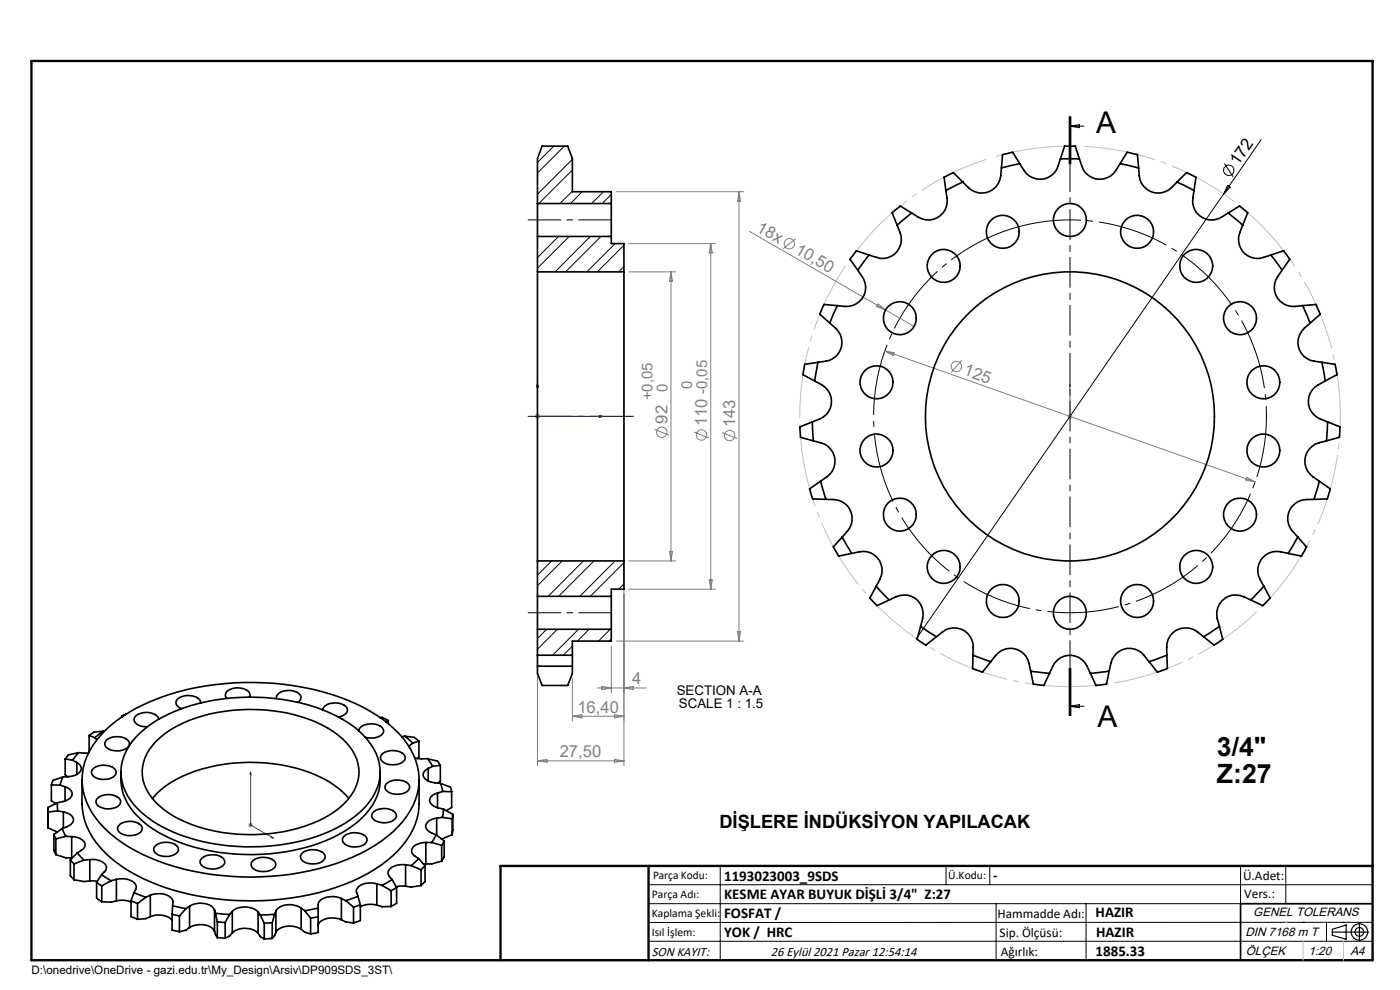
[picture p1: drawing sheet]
<svg xmlns="http://www.w3.org/2000/svg" width="297mm" height="210mm" viewBox="0 0 297 210" stroke-linecap="round" stroke-linejoin="round" font-family="sans-serif">
<g fill="none" stroke="#808080" stroke-width=".21">
<path d="M130.7 40.7h27.1M132.4 58.7v103.7M133.3 57.7h10.1M133.3 51.7h18.5M142.3 57.7v61.3M142.3 57.7l.4 1.9h-.7zM150.8 51.7v73.3M150.8 51.7l.3 1.9h-.6zM156.8 40.7v95.3M156.8 40.7l.3 2h-.6zM159 49.1l34.9 20.1M168.8 50.7l-2.7 2.1"/>
<path d="M186.3 64.5l1.6 1.2-1.9-.7zM187.7 74.4l78.6 27.8M187.7 74.4l2 .4-.2 .6zM204 76.4l-2.2 2.6M113.5 88.3h1M113.7 88l.7 .7M114 87.8v1M114.4 88l-.7 .7M138.8 91.1l3.2 1.2M147.2 91.6l3.2 1.3M153.2 91.7l3.2 1.3M226.5 88.3h1"/>
<path d="M226.6 88l.7 .7M227 87.8v1M227.3 88l-.7 .7M133.3 119h10.1M142 117h.7l-.4 2zM264.5 101.2l1.8 1-2-.4zM114 127.5v34.9M129.7 137v10M130.7 136h27.1M133.3 125h18.5M150.5 123h.6l-.3 2zM156.5 134h.6l-.3 2z"/>
<path d="M121.4 143.8v9.2M121.4 151.9h11M121.4 151.9l2-.3v.7zM126.7 145.9h10.4M127.7 145.6l2 .3-2 .4zM130.4 151.6l2 .3-2 .4zM132.4 145.9l1.9-.3v.7zM52.7 175h1M52.8 174.7l.7 .7M53.2 174.5v1M53.5 174.7l-.7 .7M114 161.4h18.4"/>
<path d="M114 161.4l2-.3v.6zM130.4 161.1l2 .3-2 .3z"/>
<circle cx="167.5" cy="51.7" r="1.1"/>
<circle cx="202.9" cy="77.7" r="1.1"/>
<circle cx="140.4" cy="91.7" r="1.1"/>
<circle cx="148.8" cy="92.3" r="1.09"/>
<circle cx="154.8" cy="92.4" r="1.1"/>
</g>
<g fill="none" stroke="#000" stroke-width=".21">
<path d="M226.8 24.8v10M227 26.8h3M227 26.8l2-.4v.7zM227 24.8v10M227.2 24.8v10M259.8 34.7l1.8 2.8M260.5 39.3l.5 .4-1.4 1.5zM267.5 29.6l-73.1 105.9M226.8 141.8v10M227 149.8l2-.3v.6zM227 149.8h3M227 141.8v10"/>
<path d="M227.2 141.8v10zM137.6 187.7h153.6M137.6 191.7h153.6M137.6 199.7h153.6M152.8 183.7v20M200.7 183.7v4M210 183.7v4M211.3 191.7v12M230.4 191.7v12M263.2 183.7v20M272.8 183.7v8M276.4 195.6h.1"/>
<path d="M281.4 195.6v4.1M285 195.6h.1M291.2 195.6l-153.6 .1"/>
<circle cx="260.7" cy="36.1" r="1.12"/>
</g>
<path d="M214.8 48.5a41.7 41.7 0 0 0-16.8 69.8 41.7 41.7 0 0 0 69.2-19.2 41.7 41.7 0 0 0-50.3-51.2l-2.1 .6" fill="none" stroke="#000" stroke-width=".21" stroke-dasharray="15.2 1.3 1.3 1.3" stroke-dashoffset=".5" stroke-linecap="butt"/>
<g fill="none" stroke="#000" stroke-width=".25">
<path d="M282.6 197.7h7.8M282.6 197.1l3-.9v3l-3-.8zM288.4 195.8v3.8M106.2 203.7h185"/>
<circle cx="288.4" cy="197.7" r="1.74"/>
<circle cx="288.4" cy="197.7" r=".93"/>
</g>
<path d="M210.2 33.5a57.3 57.3 0 0 0-23 96.1 57.3 57.3 0 0 0 95.2-26.5 57.3 57.3 0 0 0-69.3-70.4l-2.9 .8" fill="none" stroke="#c0c0c0" stroke-width=".21" stroke-dasharray="15.2 1.3 1.3 1.3" stroke-dashoffset="-1" stroke-linecap="butt"/>
<path d="M114 81.4l.2 .7h-.4zM114 81.4v6.9h13.8M127.1 88.2l.7 .1-.7 .2zM227 81.4v.7v-.7M227 88.2v.3zM227 88.3h.1M227 81.4v6.9M53.2 163.7v11.3l4.8 2.8M53.2 163.7l.1 .7-.3-.2zM57.5 177.4l.5 .4-.5-.1z" fill="none" stroke="#00f" stroke-width=".21"/>
<path d="M112 88.3h22.4" fill="none" stroke="#000" stroke-width=".21" stroke-dasharray="15.2 1.3 1.3 1.3" stroke-dashoffset="6"/>
<path d="M129.7 46.6h-17.7M129.7 130h-17.7" fill="none" stroke="#000" stroke-width=".21" stroke-dasharray="15.2 1.3 1.3 1.3" stroke-dashoffset="8.3"/>
<path d="M227 24.8v127" fill="none" stroke="#000" stroke-width=".21" stroke-dasharray="6.3 1.3 1.3 1.3" stroke-dashoffset=".6"/>
<path d="M291.2 191.7h-28v12" fill="none" stroke="#000" stroke-width=".35"/>
<path d="M6.7 12.9h284.5v190.8h-284.5zM137.6 183.7v20M291.2 183.7h-185v20" fill="none" stroke="#000" stroke-width=".5"/>
<path d="M276.4 199.7v4M285 199.7v4" fill="none" stroke="#c0c0c0" stroke-width=".21"/>
<path d="M272.8 195.6h.1" fill="none" stroke="#c0c0c0" stroke-width=".25"/>
<g fill="#00f">
<path d="M227 81.4v.7zM227 88.2v.3z"/>
<path d="M57.5 177.4l.5 .4-.5-.1zM53.2 163.7l.1 .7-.3-.2z"/>
<path d="M114 81.4l-.2 .7h.4zM127.1 88.2v.3l.7-.2zM114 81.4l-.2 .7h.4zM127.1 88.2v.3l.7-.2z"/>
</g>
<g fill="none" stroke="#000" stroke-width=".35">
<path d="M204.3 38.6l-3.6 1.8M212.4 35.6a5.3 5.3 0 0 1-1.7 4.5 4.1 4.1 0 0 1-5.3-.3l-3.2-3.2-1.9 1 .4 2.8M216.3 34.7l-3.9 .9M216.3 34.7l-1.5-2.4h-.2l-1.9 .5-.3 2.8M225 33.7a5.3 5.3 0 0 1-2 3.5 4 4 0 0 1-5.8-1.1l-.9-1.4M225 33.7h4M225 33.7l.8-2.7h2.3l.9 2.7M229 33.7a5.1 5.1 0 0 0 2 3.5 4 4 0 0 0 5.7-1.1l.9-1.4M237.6 34.7l3.9 .9M237.6 34.7l1.5-2.4 2.2 .5 .4 4.5a4 4 0 0 0 2.6 3.4 4 4 0 0 0 4.2-.9l3.2-3.2 1.3 .6 .7 .4-.7 4.4a4 4 0 0 0 1.8 4 4 4 0 0 0 4.4 .1l1.4-.9M249.7 38.6l3.6 1.8M114 57.7v61.3"/>
<path d="M114 43.2v7M114 43.2v-9.6l1-2.6h5.4l1 2.6v7.1h8.3v2.5M114 50.2v7.5M114 57.7h18.4M114 50.2h15.7M114 43.2h15.7M129.7 43.2v7M129.7 50.2v1.5h2.7v6M132.4 57.7v61.3M184.4 54.1l-2.7-.9-1.4 1.8 2.6 3.7a4 4 0 0 1 .2 4.3 4 4 0 0 1-3.8 2l-1.7-.2M184.4 54.1l-2.4 3.2M190.3 47.8a5.1 5.1 0 0 1 .5 4.7 3.9 3.9 0 0 1-4.9 2.1l-1.5-.5"/>
<path d="M193.4 45.2l-3.1 2.6M193.4 45.2l-2.4-1.5-1.5 1.2-.2 .2 1 2.7M200.7 40.4a5.2 5.2 0 0 1-.6 4.8 4 4 0 0 1-5.3 .9l-1.4-.9M260.6 45.2l3 2.6M260.6 45.2l2.4-1.5 1.5 1.2 .2 .2-1.1 2.7M263.6 47.8a5.1 5.1 0 0 0-.5 4.7 4 4 0 0 0 4.9 2.1l1.6-.5M269.6 54.1l2.4 3.2M269.6 54.1l2.7-.9 1.3 1.8-1.6 2.3M272 57.3a5.3 5.3 0 0 0-1.6 4.5 4.1 4.1 0 0 0 4.3 3.2l1.6-.2M173.5 76.9l-.7 3.9M177.6 64.8l-2.8-.2-.9 2.1 3.4 2.9a4 4 0 0 1 1.1 4.2 4 4 0 0 1-3.2 2.8l-4.5 .7-.4 2.2 2.5 1.3M177.6 64.8l-1.6 3.7"/>
<path d="M276.3 64.8l1.7 3.7M276.3 64.8l2.9-.2 .9 2.1-2.1 1.8M278 68.5a4.6 4.6 0 0 0-2.3 5.7 3.9 3.9 0 0 0 3.1 2.4l1.6 .3M280.4 76.9l.7 3.9M280.4 76.9l2.8 .4 .3 1.1 .1 1.1-2.5 1.3M172.3 89.5l.2 4M172.3 89.5l-2.6 1v.3l.1 2 2.7 .7M172.5 93.5a5 5 0 0 1 4.2 2.4 4.1 4.1 0 0 1-1.3 5.2l-1.3 1M172.8 80.8a5.2 5.2 0 0 1 3.5 3.4 4 4 0 0 1-2.4 4.7l-1.6 .6M281.1 80.8a5.2 5.2 0 0 0-3.4 3.4 4 4 0 0 0 2.4 4.7l1.5 .6M281.4 93.5a5 5 0 0 0-4.1 2.4 4.1 4.1 0 0 0 1.2 5.2l1.4 1M281.6 89.5l-.2 4"/>
<path d="M281.6 89.5l2.7 1-.1 1.2-.1 1.1-2.7 .7M114 119v7.5M114 119h18.4M132.4 119v6h-2.7v1.5M174.1 102.1l1.1 3.8M174.1 102.1l-2.4 1.6 .4 1.3 .3 .8 2.8 .1M175.2 105.9a5.2 5.2 0 0 1 4.6 1.4 4.1 4.1 0 0 1 0 5.4l-1.1 1.2M178.7 113.9l2 3.5M178.7 113.9l-1.9 2.1 1.1 2 2.8-.6M180.7 117.4a5.2 5.2 0 0 1 4.8 .3 4.1 4.1 0 0 1 1.2 5.2l-2.2 4 1.6 1.6 2.5-1.2M273.3 117.4a5.2 5.2 0 0 0-4.8 .3 4.1 4.1 0 0 0-1.2 5.2l.8 1.4M275.3 113.9l-2 3.5"/>
<path d="M275.3 113.9l1.9 2.1-.6 1-.5 1-2.8-.6M278.7 105.9a5.1 5.1 0 0 0-4.5 1.4 4 4 0 0 0 0 5.4l1.1 1.2M279.9 102.1l-1.2 3.8M279.9 102.1l2.3 1.6-.1 .5-.5 1.6-2.9 .1M114 126.5v7M114 139v2.3M114 126.5h15.7M114 133.5v5.5M114 133.5h15.7M114 139h7.4M121.4 139v2.3M129.7 126.5v7"/>
<path d="M129.7 133.5v2.5h-8.3v3M185.9 124.3l2.7 3M188.6 127.3a4.8 4.8 0 0 1 5.5-.4 4.2 4.2 0 0 1 1.6 4.4l-.4 1.6M195.3 132.9l3.3 2.2M195.3 132.9l-.7 2.7 .6 .5 1.2 .7 2.2-1.7M198.6 135.1a5 5 0 0 1 4.5-1.9 4 4 0 0 1 3.3 4.1v1.7M206.4 139l3.8 1.4M206.4 139l-.1 2.8 .8 .3 1.3 .5 1.8-2.2M247.5 139l-3.7 1.4M247.5 139l.2 2.8-.9 .3-1.3 .5-1.7-2.2M255.3 135.1a5.1 5.1 0 0 0-4.4-1.9 4 4 0 0 0-3.4 4.1v1.7M258.7 132.9l-3.4 2.2"/>
<path d="M258.7 132.9l.7 2.7-.7 .5-1.1 .7-2.3-1.7M265.3 127.3a4.8 4.8 0 0 0-5.4-.4 4.1 4.1 0 0 0-1.7 4.4l.5 1.6M268.1 124.3l-2.8 3M268.1 124.3l1.4 2.6-.6 .6-1 1-2.6-1.2M16.7 159.7l-1.3 1.5M16.7 159.7h2.1M16.7 159.7l-2.2 .4-.7 .9M18.9 156v3.4M18.9 156l1.2 .5M20.1 156.5l.5 .4M21.9 155.1l-1.8 1.4M21.9 155.1l-1.9 .2-1.1 .7"/>
<path d="M21.9 155.1h.2M22.4 154.9a39 39 0 0 1 19.2-9 57 57 0 0 1 35.3 4.1 23.4 23.4 0 0 1 10.8 10.2 12.9 12.9 0 0 1-2.3 14.1 31.1 31.1 0 0 1-14 8.9 58.2 58.2 0 0 1-39.5-1.2 26.7 26.7 0 0 1-12.4-9.6 13.1 13.1 0 0 1 1.9-16.5zM22.7 156.9a3.7 3.7 0 0 1 4.6 .4 1.22 1.22 0 0 1-.9 1.7 3.5 3.5 0 0 1-4.1-.9 1.03 1.03 0 0 1 .4-1.2zM25.8 151.9v.2M25.8 151.9l.2 .1M26.9 151.4l-1.1 .5M28.8 156.4a29.5 29.5 0 0 1 16.6-7.9 44.6 44.6 0 0 1 24.4 2.7 18.5 18.5 0 0 1 10 8.6 10 10 0 0 1-2.3 11.4 29.1 29.1 0 0 1-16.6 7.8 43.4 43.4 0 0 1-25.8-3.3 17 17 0 0 1-9-9 10.3 10.3 0 0 1 2.7-10.3zM33.3 157a26.8 26.8 0 0 1 16.1-6.3 33.6 33.6 0 0 1 21.2 4.4 10.7 10.7 0 0 1 5.6 8.9 11.5 11.5 0 0 1-6.2 8.8 35.8 35.8 0 0 1-26.2 3.1 21 21 0 0 1-11.6-6.7 8.4 8.4 0 0 1 .3-11.3zM33.7 152.6a2.52 2.52 0 0 0-2.9-1.5l-.5 .1a1.88 1.88 0 0 0-1.9 1.5 2.49 2.49 0 0 0 2.9 1.5M42.6 149.1a1.78 1.78 0 0 0-1.7-1.5 3.2 3.2 0 0 0-3.5 1.2 1.44 1.44 0 0 0 1.1 1.5M52.9 147.9a1.07 1.07 0 0 0-.6-1.5 3.7 3.7 0 0 0-4.3 .4 .99 .99 0 0 0 .1 1.4M58.7 148.2a1.45 1.45 0 0 1 1.2-1.6 3.3 3.3 0 0 1 4 1.2 1.18 1.18 0 0 1-.7 1.2"/>
<path d="M68.5 150.6a2.08 2.08 0 0 1 2.4-1.5 2.87 2.87 0 0 1 2.8 1.3 1.71 1.71 0 0 1-1.9 1.7M76.1 155a2.46 2.46 0 0 1 3-1.4h.6a1.59 1.59 0 0 1 1.6 1.9 3.4 3.4 0 0 1-3.8 .9M80.6 152.2h.5l1.3 .7M82.4 152.9l-.5 .2M82.4 152.9v.6M85.9 156.2l1.7 1.4M85.9 156.2l2 .2 1 .8M85.9 156.2l-.7 .1M86.9 158.2l-.2 .1M86.9 158.2v.3M87.6 157.6l-.7 .6M88.9 157.2v3.3l-.3 .4"/>
<path d="M88.9 157.2l-1.3 .4M114 141.3v1.5l1 2.6h5.4l1-2.6v-1.5M114 141.3h7.4M210.2 140.4a5.2 5.2 0 0 1 3.9-2.9 4 4 0 0 1 4.2 3.2l.4 1.7M218.7 142.4l.5 2.7 2.2 .3 1.9-4.1a4 4 0 0 1 3.7-2.3 4 4 0 0 1 3.6 2.3l1.9 4.1 2.2-.3 .6-2.7M218.7 142.4l3.9 .4M235.3 142.4l-4 .4M243.8 140.4a5 5 0 0 0-3.9-2.9 4 4 0 0 0-4.2 3.2l-.4 1.7M10.2 171.3v1l2-.3M10.2 174.7v.9M10.2 171.3v4.3M10.2 175.6l1.9 .9"/>
<path d="M10.9 166.5v3.4l.9 .6M10.9 166.5h1.8M11.4 177l.5 .9M11.4 177v3.4l.5 .9M11.9 177.9v3.4M12.2 170.3v1.7M12.2 170.3l-2 1M12.2 172l1.2 .2M12.7 166.5l1.1 .4M13.2 175.7l.8 1.7M13.2 175.7l-1.8 1.3M13.3 164.8l-.6 1.7"/>
<path d="M13.3 164.8l-2.1 .8-.3 .9M13.4 172.2a2.05 2.05 0 0 1 2.2 2 2.97 2.97 0 0 1-2.4 1.5M13.4 172.2v3.4M13.8 166.9a1.52 1.52 0 0 1 1.3 2.2 3.8 3.8 0 0 1-2.9 1.2M13.8 166.9v3M13.8 161v3.4l.5 .4M13.8 161l1.6 .2M14 177.4l1.2 .1M14 177.4l-2.1 .5M15.2 177.5a2.74 2.74 0 0 1 2.9 1.6 1.39 1.39 0 0 1-.9 1.3l-.8 .5M15.2 177.5v4.5M15.4 161.2l.9 .5"/>
<path d="M16.3 161.7a1.33 1.33 0 0 1 1 1.4 1.33 1.33 0 0 1-1.1 1.2 6 6 0 0 1-2.9 .5M16.3 161.7v2.6M17.4 165.4a24.1 24.1 0 0 0 .5 8.5 20 20 0 0 0 9.2 10.7 53.2 53.2 0 0 0 30.5 6.4 47.3 47.3 0 0 0 23.3-7.5 17.8 17.8 0 0 0 7.9-11.1l.1-7M19.9 162.9a3.7 3.7 0 0 1 4.6 .4 1.25 1.25 0 0 1-.9 1.8 3.5 3.5 0 0 1-4.1-.9 1 1 0 0 1 .4-1.3zM20.6 169.5a3.6 3.6 0 0 1 4.8 0 1.37 1.37 0 0 1-1.4 1.9 3.3 3.3 0 0 1-3.6-1v-.6zM25.2 175.1a3.6 3.6 0 0 1 4.8 .1 1.37 1.37 0 0 1-1.4 1.9 3.3 3.3 0 0 1-3.6-1v-.6zM25.6 163.8a11.9 11.9 0 0 0 4.6 10.4 32.7 32.7 0 0 0 17.9 6.8 41.3 41.3 0 0 0 25.1-4.8 14.4 14.4 0 0 0 7.4-9.5v-2.9M32.3 169.4a20.6 20.6 0 0 1 10.7-6.3 36.5 36.5 0 0 1 26.4 2.5 17.8 17.8 0 0 1 4.6 3.8M33.1 179.3a3.7 3.7 0 0 1 4.6 .4 1.22 1.22 0 0 1-.9 1.7 3.6 3.6 0 0 1-4.1-.9 1.16 1.16 0 0 1 .4-1.2zM73.1 177.3a3.7 3.7 0 0 1 4.6 .3 1.25 1.25 0 0 1-.9 1.8 3.5 3.5 0 0 1-4.1-.9 1.03 1.03 0 0 1 .4-1.2zM79.3 172.1a3.6 3.6 0 0 1 4.6 .4 1.22 1.22 0 0 1-.9 1.8 3.6 3.6 0 0 1-4.1-.9 1.13 1.13 0 0 1 .4-1.3zM80.9 160.1a3.6 3.6 0 0 1 4.9 .1 1.2 1.2 0 0 1-.9 1.8 3.5 3.5 0 0 1-4.1-.9v-.7z"/>
<path d="M81.9 166.4a3.6 3.6 0 0 1 4.8 0 1.25 1.25 0 0 1-.9 1.8 3.5 3.5 0 0 1-4.1-.9v-.6zM88 160.8l2.7 .1M90.3 178.7l-1.2 .2a1.72 1.72 0 0 0-1.7 2.1l.6 .6 .8 .5M90.3 178.7h1.3M90.3 178.7v4.6M90.7 160.9l1.1 1.7M90.7 160.9l2.1 .6 .6 .8M90.8 163a1.32 1.32 0 0 0-1.1 1.2 1.32 1.32 0 0 0 .9 1.4 6.5 6.5 0 0 0 2.9 .6M90.8 163v2.7M91.6 178.7l2.1 .6M91.8 162.6l-1 .4M92.5 177.1l-.9 1.6"/>
<path d="M92.5 177.1l1.7 1.3M92.6 173.6a2.2 2.2 0 0 0-2.3 1.8 2.64 2.64 0 0 0 2.2 1.7M92.6 173.6v3.6M92.8 168.2a1.61 1.61 0 0 0-1.5 2.1 3.6 3.6 0 0 0 2.8 1.4M92.8 168.2v3.1M93.4 162.3v3.4l-.5 .4M93.4 162.3l-1.6 .3M93.5 166.2l.4 1.7M93.5 166.2l2.1 .8 .2 .9M93.7 179.3v3.4M93.8 173.4l-1.2 .2M93.8 173.4l2.1 .3"/>
<path d="M93.9 167.9l-1.1 .3M93.9 167.9h1.9M94.1 171.7l-.3 1.7M94.1 171.7l2 1M94.2 178.4l-.5 .9M94.2 178.4v3.3l-.5 1M95.8 167.9v3.4l-1.1 .7M95.9 177.1l-2.3 .8M95.9 173.7v3.4M96.1 172.7l-.2 1M96.1 172.7v3.4l-.2 1M11.9 181.3l2.1 .7h1.2"/>
<path d="M14.9 182.4l.8 .9M14.9 182.4v3.4l.8 .8M15.2 182h.1M15.7 186.6l2.1 .4 1.2-.1M15.7 183.3v3.3M16.4 180.9l1.4 1.5M16.4 180.9l-1.5 1.5M17.8 182.4l-2.1 .9M19 182.3a3.2 3.2 0 0 1 3.6 1.6 1.78 1.78 0 0 1-1 1.6M19 186.9l1.6 .1M19 182.3l-1.2 .1M19 182.3v4.6"/>
<path d="M20.5 187.2l1.1 .7M20.5 187.2v3.3l1.1 .8M21.6 185.5l2 1.3M21.6 185.5l-1.1 1.7M21.6 187.9v3.4M23.6 186.8l-2 1.1M24.7 186.5a3.8 3.8 0 0 1 4.1 1.1 1.51 1.51 0 0 1-.4 1.7M24.7 191.1l1.8-.1 1.3 .3M24.7 186.5l-1.1 .3M24.7 186.5v4.6M24.7 191.1l-1.1 .3-2-.1M27.8 191.1l1.4 .6"/>
<path d="M27.8 191.1v3.3l1.4 .6M28.4 189.3l2.5 1.1M28.4 189.3l-.6 1.8M29.2 191.7v3.3M30.9 190.4l-1.7 1.3M31.9 189.9a3.8 3.8 0 0 1 4.8 1.2l-.1 1M31.9 194.4a4.2 4.2 0 0 1 4.6 .8M31.9 189.9l-1 .5M31.9 189.9v4.5M31.9 194.4l-1 .5-1.7 .1M36.5 193.9l1.6 .4M36.5 193.9v3.4l1.6 .4"/>
<path d="M36.6 192.1l2.8 .6M36.6 192.1l-.1 1.8M38.1 194.3v3.4M39.4 192.7l-1.3 1.6M40.2 192.2a4.3 4.3 0 0 1 5.1 .5l.2 .3M40.2 196.7a4.2 4.2 0 0 1 5.1 .5l.2 .3M40.2 192.2l-.8 .5M40.2 192.2v4.5M40.2 196.7l-.8 .6-1.3 .4M42.7 182.2a3.6 3.6 0 0 1 4.8 .1 1.18 1.18 0 0 1-.9 1.7 3.6 3.6 0 0 1-4.1-.8v-.6zM45.5 193l.2 .7M45.5 197.5l.6 1.4"/>
<path d="M45.5 193v4.5M45.7 193.7l3 .3M45.7 193.7l.4 1.8M46.1 195.5l1.7 .2M46.1 198.9l1.7 .1M46.1 195.5v3.4M47.8 195.7v3.3M48.7 194l-.9 1.7M49.3 193.3a4.2 4.2 0 0 1 5.5 .2M49.3 197.9a4.2 4.2 0 0 1 5.5 .1M49.3 193.3l-.6 .7M49.3 197.9l-.6 .6-.9 .5"/>
<path d="M49.3 193.3v4.6M53.5 182.8a3.6 3.6 0 0 1 4.8 0 1.24 1.24 0 0 1-.9 1.8 3.4 3.4 0 0 1-4.1-.9v-.6zM54.8 193.5l.4 .6M54.8 198l.4 .6 .9 .6M54.8 193.5v4.5M55.2 194.1l.9 1.7M56.1 195.8v3.4M57.7 195.7l-1.6 .1M57.7 199.1l-1.6 .1M57.7 195.7v3.4M58.2 193.9l-3 .2M58.2 193.9l-.5 1.8"/>
<path d="M58.5 193.2l-.3 .7M58.5 197.8l-.3 .7-.5 .6M58.5 193.2v4.6M63.9 192.6a4.3 4.3 0 0 0-5.2 .3l-.2 .3M63.9 197.1a4.4 4.4 0 0 0-5.2 .3l-.2 .4M63.9 192.6l.7 .6M63.9 192.6v4.5M63.9 197.1l.7 .6 1.3 .4M64.2 180.9a3.7 3.7 0 0 1 4.6 .3 1.25 1.25 0 0 1-.9 1.8 3.5 3.5 0 0 1-4.1-.9 1 1 0 0 1 .4-1.2zM64.6 193.2l1.3 1.6M65.9 194.8v3.3M67.5 192.6l-2.9 .6"/>
<path d="M67.5 194.5l-1.6 .3M72.4 190.6a4.4 4.4 0 0 0-4.7 .6l-.2 .7v5.9l-1.6 .3M72.4 195.1a4.4 4.4 0 0 0-4.7 .6l-.2 .8M72.4 190.6l1 .5M72.4 190.6v4.5M72.4 195.1l1 .5 1.6 .2M73.4 191.1l1.6 1.3M75 192.4v3.4M76 190.1l-2.6 1M76 190.1l.4 1.8M76.4 191.9l-1.4 .5M76.4 191.9v3.4l-1.4 .5"/>
<path d="M79.9 187.5a4 4 0 0 0-4.1 .9 1.39 1.39 0 0 0 .2 1.7M79.9 192l-1.8-.2-1.1 .3-.6 .3M79.9 187.5l1.2 .3M79.9 187.5v4.5M79.9 192l1.2 .3h1.9M81.1 187.8l1.9 1.1M83 188.9v3.4M83.2 186.6l-2.1 1.2M83.2 186.6l.9 1.7M84.1 188.3l-1.1 .6M84.1 188.3v3.3l-1.1 .7M86 183.4a3.5 3.5 0 0 0-3.7 1.5 1.76 1.76 0 0 0 .9 1.7"/>
<path d="M86 188l-1.9 .1M86 183.4l1.2 .2M86 183.4v4.6M87.2 183.6l2.1 .9M88.8 182.1l-1.6 1.5M88.8 182.1l1.4 1.6M89.3 187.8l-2.1 .4-1.2-.2M89.3 184.5v3.3M90.2 183.7l-.9 .8M90.2 183.7v3.3l-.9 .8M90.3 183.3h-.4M93.7 182.7l-2.1 .6h-1.3"/>
<circle cx="200.2" cy="56.4" r="3.5"/>
<circle cx="212.7" cy="49.2" r="3.5"/>
<circle cx="227" cy="46.7" r="3.5"/>
<circle cx="241.2" cy="49.2" r="3.5"/>
<circle cx="253.8" cy="56.4" r="3.5"/>
<circle cx="190.9" cy="67.5" r="3.5"/>
<circle cx="263.1" cy="67.5" r="3.5"/>
<circle cx="185.9" cy="81.1" r="3.5"/>
<circle cx="185.9" cy="95.6" r="3.5"/>
<circle cx="227" cy="88.3" r="30.7"/>
<circle cx="268" cy="81.1" r="3.5"/>
<circle cx="268" cy="95.6" r="3.5"/>
<circle cx="190.9" cy="109.2" r="3.5"/>
<circle cx="263.1" cy="109.2" r="3.5"/>
<circle cx="200.2" cy="120.3" r="3.5"/>
<circle cx="212.7" cy="127.5" r="3.5"/>
<circle cx="227" cy="130" r="3.5"/>
<circle cx="241.2" cy="127.5" r="3.5"/>
<circle cx="253.8" cy="120.3" r="3.5"/>
</g>
<g fill="none" stroke="#000" stroke-width=".21">
<path d="M117.5 31l-3.5 3.5M119.7 31l-5.7 5.7M121.4 33.8l-7.4 7.4M121.4 36l-7.1 7.2M114 50.2h.1M118.5 50.2l-4.5 4.4M120.8 50.2l-6.8 6.7M121.4 40.5l-2.6 2.7M123.5 40.7l-2.5 2.5M125.2 50.2l-7.4 7.5M127.5 50.2l-7.5 7.5M128 40.7l-2.5 2.5"/>
<path d="M129.7 41.2l-2 2M130.5 51.7l-6 6M132.4 56.5l-1.2 1.2M132.4 52l-5.7 5.7M117 119l-3 3M119.3 119l-5.3 5.2M123.8 119l-7.5 7.5M126 119l-7.5 7.5M130.5 119l-7.5 7.5M132.4 119.4l-7.2 7.1M116 133.5l-2 2M118.3 133.5l-4.3 4.2"/>
<path d="M121.4 137l-1.9 2M122.7 133.5l-5.5 5.5M125 133.5l-2.5 2.5M129.5 133.5l-2.5 2.5M129.7 135.5l-.5 .5M132.4 123.9l-1.2 1.1"/>
</g>
<g font-size="6.3">
<text x="232.5" y="28.1">A</text>
<text x="232.8" y="154.2">A</text>
</g>
<g font-size="5.6">
<text x="258.2" y="160.4">3/4&quot;</text>
<text x="258.2" y="166">Z:27</text>
</g>
<text font-size="3.9" x="152.6" y="175.7">DİŞLERE İNDÜKSİYON YAPILACAK</text>
<text font-size="3.5" x="262.7" y="35.3" transform="rotate(-55 262.7 35.3)">172</text>
<g font-size="3.5" fill="#808080">
<text x="160.3" y="48.9" transform="rotate(30 160.3 48.9)">18x</text>
<text x="168.5" y="53.6" transform="rotate(30 168.5 53.6)">10,50</text>
<text x="204.2" y="79.4" transform="rotate(19 204.2 79.4)">125</text>
<text x="141.6" y="89.9" transform="rotate(-90 141.6 89.9)">92</text>
<text x="150" y="90.4" transform="rotate(-90 150 90.4)">110 -0,05</text>
<text x="156" y="90.6" transform="rotate(-90 156 90.6)">143</text>
<text x="134.1" y="145.1">4</text>
<text x="122.5" y="151.1">16,40</text>
<text x="118.7" y="160.6">27,50</text>
</g>
<g font-size="3.2" fill="#808080">
<text x="141.6" y="83.1" transform="rotate(-90 141.6 83.1)">0</text>
<text x="146.8" y="82.5" transform="rotate(-90 146.8 82.5)">0</text>
<text x="138.4" y="85" transform="rotate(-90 138.4 85)">+0,05</text>
</g>
<g font-size="3.2">
<text x="153.6" y="186.8">1193023003_9SDS</text>
<text x="153.6" y="190.8">KESME AYAR BUYUK DİŞLİ 3/4&quot; Z:27</text>
<text x="210.7" y="186.6">-</text>
<text x="153.6" y="194.8">FOSFAT /</text>
<text x="232.4" y="194.5">HAZIR</text>
<text x="153.6" y="198.8">YOK / HRC</text>
<text x="232.4" y="202.8">1885.33</text>
<text x="232.5" y="198.8">HAZIR</text>
</g>
<g font-size="2.8">
<text x="143.6" y="147.4">SECTION A-A</text>
<text x="144" y="150.2">SCALE 1 : 1.5</text>
<text x="263.7" y="186.7">Ü.Adet:</text>
<text x="263.9" y="190.5">Vers.:</text>
<text x="211.6" y="194.8">Hammadde Adı:</text>
<text x="138.3" y="202.8">SON KAYIT:</text>
<text x="163.6" y="202.8">26 Eylül 2021 Pazar 12:54:14</text>
<text x="212.1" y="198.7">Sip. Ölçüsü:</text>
<text x="212.3" y="202.7">Ağırlık:</text>
</g>
<g font-size="2.6">
<text x="265.9" y="194.4">GENEL TOLERANS</text>
<text x="264.2" y="198.5">DIN 7168 m T</text>
<text x="264.3" y="202.6">ÖLÇEK</text>
<text x="277.6" y="202.6">1:20</text>
<text x="286.5" y="202.6">A4</text>
</g>
<g font-size="2.5">
<text x="138.3" y="190.5">Parça Adı:</text>
<text x="138.5" y="186.5">Parça Kodu:</text>
<text x="201.2" y="186.5">Ü.Kodu:</text>
<text x="138.3" y="194.5">Kaplama Şekli:</text>
<text x="138.3" y="198.6">Isıl İşlem:</text>
<text x="6.7" y="206.7">D:\onedrive\OneDrive - gazi.edu.tr\My_Design\Arsiv\DP909SDS_3ST\</text>
</g>
</svg>
